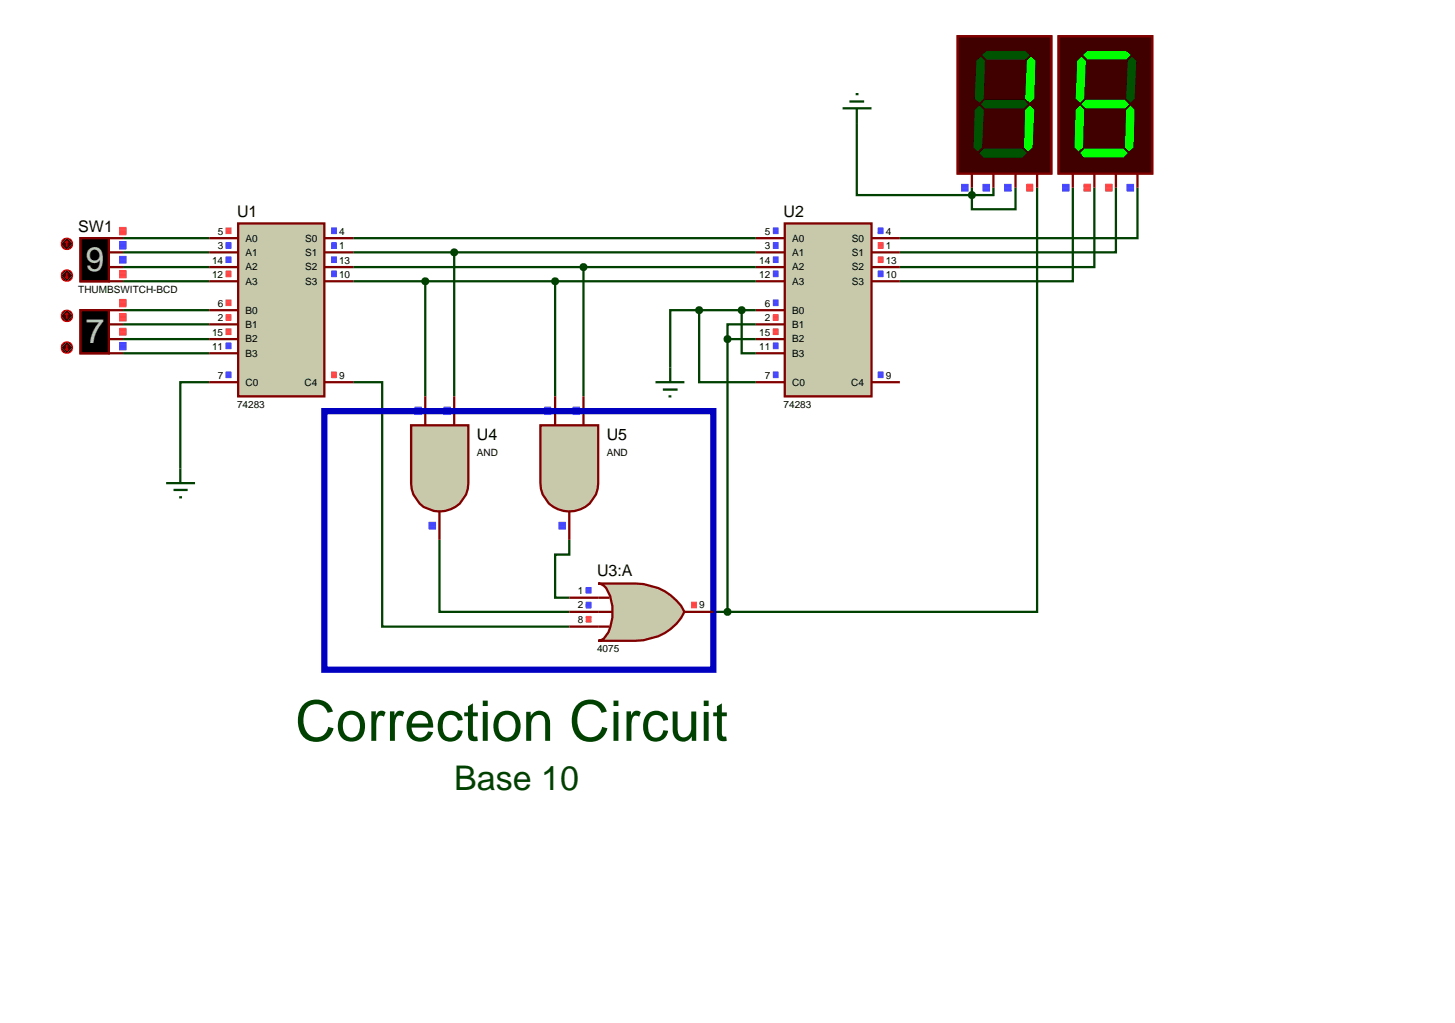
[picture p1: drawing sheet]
<svg xmlns="http://www.w3.org/2000/svg" width="257mm" height="180mm" viewBox="0 0 257 180" stroke-linecap="round" stroke-linejoin="round" font-family="sans-serif">
<g fill="none" stroke="#004000" stroke-width=".4">
<path d="M151.1 21.7v12.7h20.3M171.4 33.1v1.3M175.2 33.1v1.3h-3.8M179.1 33.1v3.8h-7.7v-2.5M182.9 33.1v74.8h-54.6M189.2 33.1v16.5h-30.5M193 33.1v14h-34.3M196.8 33.1v11.4h-38.1M200.6 33.1v8.9h-41.9M21.7 42h15.2M21.7 49.6h15.2M21.7 47.1h15.2"/>
<path d="M21.7 44.5h15.2M21.7 59.8h15.2M21.7 57.2h15.2M21.7 54.7h15.2M62.3 42h71M62.3 49.6h71M62.3 47.1h71M62.3 44.5h71M75 49.6v20.3M80.1 44.5v25.4M97.9 49.6v20.3M102.9 47.1v22.8"/>
<path d="M123.3 54.7h-5.1v10.1M123.3 54.7v12.7h10M123.3 54.7h10M128.3 59.8h5M128.3 59.8v48.1M130.8 54.7v7.6h2.5M133.3 57.2h-5v2.6M21.7 62.3h15.2M36.9 67.4h-5.1v15.2M62.3 67.4h5.1v43.1h33M77.5 95.2v12.7h22.9M100.4 95.2v2.6h-2.5v7.6h2.5"/>
<path d="M125.8 107.9h2.5"/>
</g>
<path d="M42 39.4h15.2v30.5h-15.2z" fill="#c8c8aa" stroke="#800000" stroke-width=".4"/>
<g fill="none" stroke="#800000" stroke-width=".4">
<path d="M36.9 42h5.1M36.9 44.5h5.1M36.9 47.1h5.1M36.9 49.6h5.1M36.9 54.7h5.1M36.9 57.2h5.1M36.9 59.8h5.1M57.2 42h5.1M57.2 44.5h5.1M57.2 47.1h5.1M57.2 49.6h5.1M36.9 62.3h5.1"/>
<path d="M36.9 67.4h5.1M57.2 67.4h5.1"/>
</g>
<g fill="none" stroke="#ff4040" stroke-width=".18">
<path d="M39.8 40.2h1M39.8 40.3h1M39.8 40.4h1M39.8 40.5h1M39.8 40.6h1M39.8 40.7h1M39.8 40.8h1M39.8 40.9h1M39.8 41h1M39.8 41.1h1M39.8 41.2h1M39.8 47.8h1"/>
<path d="M39.8 47.9h1M39.8 48h1M39.8 48.1h1M39.8 48.2h1M39.8 48.3h1M39.8 48.4h1M39.8 48.5h1M39.8 48.6h1M39.8 48.7h1M39.8 48.8h1M39.8 52.9h1M39.8 53h1"/>
<path d="M39.8 53.1h1M39.8 53.2h1M39.8 53.3h1M39.8 53.4h1M39.8 53.5h1M39.8 53.6h1M39.8 53.7h1M39.8 53.8h1M39.8 53.9h1M39.8 55.5h1M39.8 55.6h1M39.8 55.7h1"/>
<path d="M39.8 55.8h1M39.8 55.9h1M39.8 56h1M39.8 56.1h1M39.8 56.2h1M39.8 56.3h1M39.8 56.4h1M39.8 56.5h1M39.8 58h1M39.8 58.1h1M39.8 58.2h1M39.8 58.3h1"/>
<path d="M39.8 58.4h1M39.8 58.5h1M39.8 58.6h1M39.8 58.7h1M39.8 58.8h1M39.8 58.9h1M39.8 59h1M58.4 65.6h1M58.4 65.7h1M58.4 65.8h1M58.4 65.9h1M58.4 66h1"/>
<path d="M58.4 66.1h1M58.4 66.2h1M58.4 66.3h1M58.4 66.4h1M58.4 66.5h1M58.4 66.6h1"/>
</g>
<g fill="none" stroke="#4040ff" stroke-width=".18">
<path d="M39.8 42.8h1M39.8 42.9h1M39.8 43h1M39.8 43.1h1M39.8 43.2h1M39.8 43.3h1M39.8 43.4h1M39.8 43.5h1M39.8 43.6h1M39.8 43.7h1M39.8 43.8h1M39.8 45.3h1"/>
<path d="M39.8 45.4h1M39.8 45.5h1M39.8 45.6h1M39.8 45.7h1M39.8 45.8h1M39.8 45.9h1M39.8 46h1M39.8 46.1h1M39.8 46.2h1M39.8 46.3h1M58.4 42.8h1M58.4 42.9h1"/>
<path d="M58.4 43h1M58.4 43.1h1M58.4 43.2h1M58.4 43.3h1M58.4 43.4h1M58.4 43.5h1M58.4 43.6h1M58.4 43.7h1M58.4 43.8h1M58.4 45.3h1M58.4 45.4h1M58.4 45.5h1"/>
<path d="M58.4 45.6h1M58.4 45.7h1M58.4 45.8h1M58.4 45.9h1M58.4 46h1M58.4 46.1h1M58.4 46.2h1M58.4 46.3h1M58.4 40.2h1M58.4 40.3h1M58.4 40.4h1M58.4 40.5h1"/>
<path d="M58.4 40.6h1M58.4 40.7h1M58.4 40.8h1M58.4 40.9h1M58.4 41h1M58.4 41.1h1M58.4 41.2h1M58.4 47.8h1M58.4 47.9h1M58.4 48h1M58.4 48.1h1M58.4 48.2h1"/>
<path d="M58.4 48.3h1M58.4 48.4h1M58.4 48.5h1M58.4 48.6h1M58.4 48.7h1M58.4 48.8h1M39.8 60.5h1M39.8 60.6h1M39.8 60.7h1M39.8 60.8h1M39.8 60.9h1M39.8 61h1"/>
<path d="M39.8 61.1h1M39.8 61.2h1M39.8 61.3h1M39.8 61.4h1M39.8 61.5h1M39.8 65.6h1M39.8 65.7h1M39.8 65.8h1M39.8 65.9h1M39.8 66h1M39.8 66.1h1M39.8 66.2h1"/>
<path d="M39.8 66.3h1M39.8 66.4h1M39.8 66.5h1M39.8 66.6h1"/>
</g>
<path d="M138.4 39.4h15.3v30.5h-15.3z" fill="#c8c8aa" stroke="#800000" stroke-width=".4"/>
<g fill="none" stroke="#800000" stroke-width=".4">
<path d="M19.1 42h2.6M19.1 44.5h2.6M19.1 47.1h2.6M19.1 49.6h2.6M133.3 42h5.1M133.3 44.5h5.1M133.3 47.1h5.1M133.3 49.6h5.1M133.3 54.7h5.1M133.3 57.2h5.1M133.3 59.8h5.1M153.7 42h5"/>
<path d="M153.7 44.5h5M153.7 47.1h5M153.7 49.6h5M133.3 62.3h5.1M133.3 67.4h5.1M153.7 67.4h5"/>
</g>
<g fill="none" stroke="#4040ff" stroke-width=".18">
<path d="M136.3 40.2h1M136.3 40.3h1M136.3 40.4h1M136.3 40.5h1M136.3 40.6h1M136.3 40.7h1M136.3 40.8h1M136.3 40.9h1M136.3 41h1M136.3 41.1h1M136.3 41.2h1M136.3 42.8h1"/>
<path d="M136.3 42.9h1M136.3 43h1M136.3 43.1h1M136.3 43.2h1M136.3 43.3h1M136.3 43.4h1M136.3 43.5h1M136.3 43.6h1M136.3 43.7h1M136.3 43.8h1M136.3 45.3h1M136.3 45.4h1"/>
<path d="M136.3 45.5h1M136.3 45.6h1M136.3 45.7h1M136.3 45.8h1M136.3 45.9h1M136.3 46h1M136.3 46.1h1M136.3 46.2h1M136.3 46.3h1M136.3 47.8h1M136.3 47.9h1M136.3 48h1"/>
<path d="M136.3 48.1h1M136.3 48.2h1M136.3 48.3h1M136.3 48.4h1M136.3 48.5h1M136.3 48.6h1M136.3 48.7h1M136.3 48.8h1M136.3 52.9h1M136.3 53h1M136.3 53.1h1M136.3 53.2h1"/>
<path d="M136.3 53.3h1M136.3 53.4h1M136.3 53.5h1M136.3 53.6h1M136.3 53.7h1M136.3 53.8h1M136.3 53.9h1M154.8 40.2h1M154.8 40.3h1M154.8 40.4h1M154.8 40.5h1M154.8 40.6h1"/>
<path d="M154.8 40.7h1M154.8 40.8h1M154.8 40.9h1M154.8 41h1M154.8 41.1h1M154.8 41.2h1M154.8 47.8h1M154.8 47.9h1M154.8 48h1M154.8 48.1h1M154.8 48.2h1M154.8 48.3h1"/>
<path d="M154.8 48.4h1M154.8 48.5h1M154.8 48.6h1M154.8 48.7h1M154.8 48.8h1M136.3 60.5h1M136.3 60.6h1M136.3 60.7h1M136.3 60.8h1M136.3 60.9h1M136.3 61h1M136.3 61.1h1"/>
<path d="M136.3 61.2h1M136.3 61.3h1M136.3 61.4h1M136.3 61.5h1M136.3 65.6h1M136.3 65.7h1M136.3 65.8h1M136.3 65.9h1M136.3 66h1M136.3 66.1h1M136.3 66.2h1M136.3 66.3h1"/>
<path d="M136.3 66.4h1M136.3 66.5h1M136.3 66.6h1M154.8 65.6h1M154.8 65.7h1M154.8 65.8h1M154.8 65.9h1M154.8 66h1M154.8 66.1h1M154.8 66.2h1M154.8 66.3h1M154.8 66.4h1"/>
<path d="M154.8 66.5h1M154.8 66.6h1"/>
</g>
<g fill="none" stroke="#ff4040" stroke-width=".18">
<path d="M136.3 55.5h1M136.3 55.6h1M136.3 55.7h1M136.3 55.8h1M136.3 55.9h1M136.3 56h1M136.3 56.1h1M136.3 56.2h1M136.3 56.3h1M136.3 56.4h1M136.3 56.5h1M136.3 58h1"/>
<path d="M136.3 58.1h1M136.3 58.2h1M136.3 58.3h1M136.3 58.4h1M136.3 58.5h1M136.3 58.6h1M136.3 58.7h1M136.3 58.8h1M136.3 58.9h1M136.3 59h1M154.8 42.8h1M154.8 42.9h1"/>
<path d="M154.8 43h1M154.8 43.1h1M154.8 43.2h1M154.8 43.3h1M154.8 43.4h1M154.8 43.5h1M154.8 43.6h1M154.8 43.7h1M154.8 43.8h1M154.8 45.3h1M154.8 45.4h1M154.8 45.5h1"/>
<path d="M154.8 45.6h1M154.8 45.7h1M154.8 45.8h1M154.8 45.9h1M154.8 46h1M154.8 46.1h1M154.8 46.2h1M154.8 46.3h1"/>
</g>
<path d="M14.2 42h5v7.6h-5z" fill="#000" stroke="#800000" stroke-width=".4"/>
<path d="M11.1 42.3l.7-.3-1 1zM11.8 42a.94 .94 0 0 1 1 1zM12.8 43a.94 .94 0 0 1-1 1zM10.8 43l1 1a.94 .94 0 0 1-1-1z" fill="#400000" stroke="#f00" stroke-width=".2"/>
<path d="M10.8 43l1-1 1 1-1 1z" fill="#400000"/>
<path d="M11.8 42.5l-.3 .3M11.8 42.5l.2 .3M11.8 42.5v1" fill="none" stroke="#f00" stroke-width=".2"/>
<path d="M11.1 47.9l.7-.3-1 1zM11.8 47.6a.94 .94 0 0 1 1 1zM11.8 49.6l1-1a.94 .94 0 0 1-1 1zM10.8 48.6l1 1a.94 .94 0 0 1-1-1z" fill="#400000" stroke="#f00" stroke-width=".2"/>
<path d="M11.8 47.6l1 1-1 1-1-1z" fill="#400000"/>
<path d="M11.5 48.8l.3 .3M11.8 48.1v1M12 48.8l-.2 .3" fill="none" stroke="#f00" stroke-width=".2"/>
<g fill="none" stroke="#ff4040" stroke-width=".18">
<path d="M21 47.7h1.3M21 47.8h1.3M21 47.9h1.3M21 48h1.3M21 48.1h1.3M21 48.2h1.3M21 48.3h1.3M21 48.4h1.3M21 48.5h1.3M21 48.6h1.3M21 48.7h1.3M21 48.8h1.3"/>
<path d="M21 48.9h1.3M21 49h1.3M21 40.1h1.3M21 40.2h1.3M21 40.3h1.3M21 40.4h1.3M21 40.5h1.3M21 40.6h1.3M21 40.7h1.3M21 40.8h1.3M21 40.9h1.3M21 41h1.3"/>
<path d="M21 41.1h1.3M21 41.2h1.3M21 41.3h1.3M21 41.4h1.3"/>
</g>
<g fill="none" stroke="#4040ff" stroke-width=".18">
<path d="M21 45.2h1.3M21 45.3h1.3M21 45.4h1.3M21 45.5h1.3M21 45.6h1.3M21 45.7h1.3M21 45.8h1.3M21 45.9h1.3M21 46h1.3M21 46.1h1.3M21 46.2h1.3M21 46.3h1.3"/>
<path d="M21 46.4h1.3M21 42.6h1.3M21 42.7h1.3M21 42.8h1.3M21 42.9h1.3M21 43h1.3M21 43.1h1.3M21 43.2h1.3M21 43.3h1.3M21 43.4h1.3M21 43.5h1.3M21 43.6h1.3"/>
<path d="M21 43.7h1.3M21 43.8h1.3M21 43.9h1.3"/>
</g>
<path d="M14.2 54.7h5v7.6h-5z" fill="#000" stroke="#800000" stroke-width=".4"/>
<path d="M19.1 59.8h2.6M19.1 57.2h2.6M19.1 54.7h2.6M19.1 62.3h2.6" fill="none" stroke="#800000" stroke-width=".4"/>
<path d="M11.1 55l.7-.3-1 1zM11.8 54.7a.94 .94 0 0 1 1 1zM12.8 55.7a.94 .94 0 0 1-1 1zM10.8 55.7l1 1a.94 .94 0 0 1-1-1z" fill="#400000" stroke="#f00" stroke-width=".2"/>
<path d="M10.8 55.7l1-1 1 1-1 1z" fill="#400000"/>
<path d="M11.8 55.2l-.3 .3M11.8 55.2l.2 .3M11.8 55.2v1" fill="none" stroke="#f00" stroke-width=".2"/>
<path d="M11.1 60.6l.7-.3-1 1zM11.8 60.3a.94 .94 0 0 1 1 1zM11.8 62.3l1-1a.94 .94 0 0 1-1 1zM10.8 61.3l1 1a.94 .94 0 0 1-1-1z" fill="#400000" stroke="#f00" stroke-width=".2"/>
<path d="M11.8 60.3l1 1-1 1-1-1z" fill="#400000"/>
<path d="M11.5 61.5l.3 .3M11.8 60.8v1M12 61.5l-.2 .3" fill="none" stroke="#f00" stroke-width=".2"/>
<g fill="none" stroke="#4040ff" stroke-width=".18">
<path d="M21 60.4h1.3M21 60.5h1.3M21 60.6h1.3M21 60.7h1.3M21 60.8h1.3M21 60.9h1.3M21 61h1.3M21 61.1h1.3M21 61.2h1.3M21 61.3h1.3M21 61.4h1.3M21 61.5h1.3"/>
<path d="M21 61.6h1.3M21 61.7h1.3"/>
</g>
<g fill="none" stroke="#ff4040" stroke-width=".18">
<path d="M21 57.9h1.3M21 58h1.3M21 58.1h1.3M21 58.2h1.3M21 58.3h1.3M21 58.4h1.3M21 58.5h1.3M21 58.6h1.3M21 58.7h1.3M21 58.8h1.3M21 58.9h1.3M21 59h1.3"/>
<path d="M21 59.1h1.3M21 55.3h1.3M21 55.4h1.3M21 55.5h1.3M21 55.6h1.3M21 55.7h1.3M21 55.8h1.3M21 55.9h1.3M21 56h1.3M21 56.1h1.3M21 56.2h1.3M21 56.3h1.3"/>
<path d="M21 56.4h1.3M21 56.5h1.3M21 56.6h1.3M21 52.8h1.3M21 52.9h1.3M21 53h1.3M21 53.1h1.3M21 53.2h1.3M21 53.3h1.3M21 53.4h1.3M21 53.5h1.3M21 53.6h1.3"/>
<path d="M21 53.7h1.3M21 53.8h1.3M21 53.9h1.3M21 54h1.3M21 54.1h1.3"/>
</g>
<path d="M72.5 75h10.1v10.2a5.1 5.1 0 0 1-5 5 5.1 5.1 0 0 1-5.1-5z" fill="#c8c8aa" stroke="#800000" stroke-width=".4"/>
<path d="M75 69.9v5.1M80.1 69.9v5.1M77.5 90.2v5" fill="none" stroke="#800000" stroke-width=".4"/>
<g fill="none" stroke="#4040ff" stroke-width=".18">
<path d="M73.1 71.8h1.3M73.1 71.9h1.3M73.1 72h1.3M73.1 72.1h1.3M73.1 72.2h1.3M73.1 72.3h1.3M73.1 72.4h1.3M73.1 72.5h1.3M73.1 72.6h1.3M73.1 72.7h1.3M73.1 72.8h1.3M73.1 72.9h1.3"/>
<path d="M73.1 73h1.3M73.1 73.1h1.3M78.2 71.8h1.3M78.2 71.9h1.3M78.2 72h1.3M78.2 72.1h1.3M78.2 72.2h1.3M78.2 72.3h1.3M78.2 72.4h1.3M78.2 72.5h1.3M78.2 72.6h1.3M78.2 72.7h1.3"/>
<path d="M78.2 72.8h1.3M78.2 72.9h1.3M78.2 73h1.3M78.2 73.1h1.3M75.6 92.1h1.3M75.6 92.2h1.3M75.6 92.3h1.3M75.6 92.4h1.3M75.6 92.5h1.3M75.6 92.6h1.3M75.6 92.7h1.3M75.6 92.8h1.3"/>
<path d="M75.6 92.9h1.3M75.6 93h1.3M75.6 93.1h1.3M75.6 93.2h1.3M75.6 93.3h1.3"/>
</g>
<path d="M95.3 75h10.2v10.2a5.1 5.1 0 0 1-5.1 5 5.1 5.1 0 0 1-5.1-5z" fill="#c8c8aa" stroke="#800000" stroke-width=".4"/>
<path d="M97.9 69.9v5.1M102.9 69.9v5.1M100.4 90.2v5" fill="none" stroke="#800000" stroke-width=".4"/>
<g fill="none" stroke="#4040ff" stroke-width=".18">
<path d="M96 71.8h1.2M96 71.9h1.2M96 72h1.2M96 72.1h1.2M96 72.2h1.2M96 72.3h1.2M96 72.4h1.2M96 72.5h1.2M96 72.6h1.2M96 72.7h1.2M96 72.8h1.2M96 72.9h1.2"/>
<path d="M96 73h1.2M96 73.1h1.2M101 71.8h1.3M101 71.9h1.3M101 72h1.3M101 72.1h1.3M101 72.2h1.3M101 72.3h1.3M101 72.4h1.3M101 72.5h1.3M101 72.6h1.3M101 72.7h1.3"/>
<path d="M101 72.8h1.3M101 72.9h1.3M101 73h1.3M101 73.1h1.3M98.5 92.1h1.3M98.5 92.2h1.3M98.5 92.3h1.3M98.5 92.4h1.3M98.5 92.5h1.3M98.5 92.6h1.3M98.5 92.7h1.3M98.5 92.8h1.3"/>
<path d="M98.5 92.9h1.3M98.5 93h1.3M98.5 93.1h1.3M98.5 93.2h1.3M98.5 93.3h1.3"/>
</g>
<path d="M74.6 49.3l.4-.2-.5 .5zM75 49.1l.3 .1 .2 .4zM75.5 49.6l-.1 .3-.4 .2zM74.5 49.6l.5 .5-.4-.2z" fill="#004000" stroke="#004000" stroke-width=".4"/>
<path d="M74.5 49.6l.5-.5 .5 .5-.5 .5z" fill="#004000"/>
<path d="M79.8 44.1l.3-.1-.5 .5zM80.1 44l.3 .1 .2 .4zM80.1 45l.5-.5-.2 .4zM79.6 44.5l.5 .5-.4-.2z" fill="#004000" stroke="#004000" stroke-width=".4"/>
<path d="M80.1 44l.5 .5-.5 .5-.5-.5z" fill="#004000"/>
<path d="M97.5 49.3l.4-.2-.5 .5zM97.9 49.1l.3 .1 .2 .4zM98.4 49.6l-.1 .3-.4 .2zM97.4 49.6l.5 .5-.4-.2z" fill="#004000" stroke="#004000" stroke-width=".4"/>
<path d="M97.4 49.6l.5-.5 .5 .5-.5 .5z" fill="#004000"/>
<path d="M102.6 46.7l.3-.1-.5 .5zM102.9 46.6l.4 .2 .1 .3zM102.9 47.6l.5-.5-.1 .3zM102.4 47.1l.5 .5-.4-.2z" fill="#004000" stroke="#004000" stroke-width=".4"/>
<path d="M102.9 46.6l.5 .5-.5 .5-.5-.5z" fill="#004000"/>
<path d="M57.2 72.5h68.6v45.6h-68.6z" fill="none" stroke="#0000c0" stroke-width="1.1" stroke-linecap="butt"/>
<path d="M186.7 6.4h16.5v24.2h-16.5z" fill="#400000" stroke="#800000" stroke-width=".4"/>
<path d="M191 9.7l.8-.7h6.8l.8 .7-.8 .8h-6.8z" fill="#0f0"/>
<path d="M199.6 10l.8 .7-.3 6.7-.7 .7-.8-.7 .3-6.7z" fill="#005300"/>
<g fill="#0f0">
<path d="M190.7 18.4l.8-.8h6.9l.7 .8-.7 .7h-6.9z"/>
<path d="M190.7 10l.8 .7-.3 6.7-.7 .7-.8-.7 .3-6.7z"/>
<path d="M199.4 18.6l.7 .8-.2 6.6-.8 .7-.7-.7 .2-6.6z"/>
<path d="M191.2 26.2h6.9l.8 .8-.8 .8h-6.9l-.7-.8z"/>
<path d="M189.7 19.4l.8-.8 .7 .8-.2 6.6-.8 .7-.7-.7z"/>
</g>
<path d="M189.2 30.6v2.5M193 30.6v2.5M196.8 30.6v2.5M200.6 30.6v2.5" fill="none" stroke="#800000" stroke-width=".4"/>
<g fill="none" stroke="#4040ff" stroke-width=".18">
<path d="M187.3 32.5h1.3M187.3 32.6h1.3M187.3 32.7h1.3M187.3 32.8h1.3M187.3 32.9h1.3M187.3 33h1.3M187.3 33.1h1.3M187.3 33.2h1.3M187.3 33.3h1.3M187.3 33.4h1.3M187.3 33.5h1.3M187.3 33.6h1.3"/>
<path d="M187.3 33.7h1.3M198.7 32.5h1.3M198.7 32.6h1.3M198.7 32.7h1.3M198.7 32.8h1.3M198.7 32.9h1.3M198.7 33h1.3M198.7 33.1h1.3M198.7 33.2h1.3M198.7 33.3h1.3M198.7 33.4h1.3M198.7 33.5h1.3"/>
<path d="M198.7 33.6h1.3M198.7 33.7h1.3"/>
</g>
<g fill="none" stroke="#ff4040" stroke-width=".18">
<path d="M191.1 32.5h1.3M191.1 32.6h1.3M191.1 32.7h1.3M191.1 32.8h1.3M191.1 32.9h1.3M191.1 33h1.3M191.1 33.1h1.3M191.1 33.2h1.3M191.1 33.3h1.3M191.1 33.4h1.3M191.1 33.5h1.3M191.1 33.6h1.3"/>
<path d="M191.1 33.7h1.3M194.9 32.5h1.3M194.9 32.6h1.3M194.9 32.7h1.3M194.9 32.8h1.3M194.9 32.9h1.3M194.9 33h1.3M194.9 33.1h1.3M194.9 33.2h1.3M194.9 33.3h1.3M194.9 33.4h1.3M194.9 33.5h1.3"/>
<path d="M194.9 33.6h1.3M194.9 33.7h1.3"/>
</g>
<path d="M168.9 6.4h16.5v24.2h-16.5z" fill="#400000" stroke="#800000" stroke-width=".4"/>
<path d="M173.2 9.7l.8-.7h6.8l.8 .7-.8 .8h-6.8z" fill="#005300"/>
<path d="M181.1 10.7l.7-.7 .8 .7-.2 6.7-.8 .7-.8-.7z" fill="#0f0"/>
<g fill="#005300">
<path d="M173.7 17.6h6.9l.7 .8-.7 .7h-6.9l-.7-.7z"/>
<path d="M172.2 10.7l.8-.7 .7 .7-.2 6.7-.8 .7-.8-.7z"/>
</g>
<path d="M181.6 18.6l.8 .8-.3 6.6-.8 .7-.7-.7 .2-6.6z" fill="#0f0"/>
<g fill="#005300">
<path d="M172.7 27l.8-.8h6.8l.8 .8-.8 .8h-6.8z"/>
<path d="M172.7 18.6l.8 .8-.3 6.6-.8 .7-.7-.7 .2-6.6z"/>
</g>
<path d="M171.4 30.6v2.5M175.2 30.6v2.5M179.1 30.6v2.5M182.9 30.6v2.5" fill="none" stroke="#800000" stroke-width=".4"/>
<g fill="none" stroke="#4040ff" stroke-width=".18">
<path d="M169.5 32.5h1.3M169.5 32.6h1.3M169.5 32.7h1.3M169.5 32.8h1.3M169.5 32.9h1.3M169.5 33h1.3M169.5 33.1h1.3M169.5 33.2h1.3M169.5 33.3h1.3M169.5 33.4h1.3M169.5 33.5h1.3M169.5 33.6h1.3"/>
<path d="M169.5 33.7h1.3M173.3 32.5h1.3M173.3 32.6h1.3M173.3 32.7h1.3M173.3 32.8h1.3M173.3 32.9h1.3M173.3 33h1.3M173.3 33.1h1.3M173.3 33.2h1.3M173.3 33.3h1.3M173.3 33.4h1.3M173.3 33.5h1.3"/>
<path d="M173.3 33.6h1.3M173.3 33.7h1.3M177.1 32.5h1.3M177.1 32.6h1.3M177.1 32.7h1.3M177.1 32.8h1.3M177.1 32.9h1.3M177.1 33h1.3M177.1 33.1h1.3M177.1 33.2h1.3M177.1 33.3h1.3M177.1 33.4h1.3"/>
<path d="M177.1 33.5h1.3M177.1 33.6h1.3M177.1 33.7h1.3"/>
</g>
<g fill="none" stroke="#ff4040" stroke-width=".18">
<path d="M181 32.5h1.2M181 32.6h1.2M181 32.7h1.2M181 32.8h1.2M181 32.9h1.2M181 33h1.2M181 33.1h1.2M181 33.2h1.2M181 33.3h1.2M181 33.4h1.2M181 33.5h1.2M181 33.6h1.2"/>
<path d="M181 33.7h1.2"/>
</g>
<path d="M148.6 19.1h5.1M149.8 17.9h2.6M150.9 16.6h.5M151.1 19.1v2.6" fill="none" stroke="#004000" stroke-width=".4"/>
<path d="M171.1 34l.3-.1-.5 .5zM171.4 33.9l.3 .1 .2 .4zM171.4 34.9l.5-.5-.2 .4zM170.9 34.4l.5 .5-.4-.2z" fill="#004000" stroke="#004000" stroke-width=".4"/>
<path d="M171.4 33.9l.5 .5-.5 .5-.5-.5z" fill="#004000"/>
<path d="M115.6 67.4h5.1M116.9 68.7h2.6M117.9 69.9h.5M118.2 64.8v2.6" fill="none" stroke="#004000" stroke-width=".4"/>
<path d="M105.5 102.9h6.6a9.5 9.5 0 0 1 8.6 5 9.3 9.3 0 0 1-8.6 5.1h-6.6l.5-.1a4.8 4.8 0 0 0 2-4 6.8 6.8 0 0 0-1.5-5.6l-.5-.3z" fill="#c8c8aa" stroke="#800000" stroke-width=".4"/>
<path d="M100.4 105.4h7.1M100.4 107.9h7.6M100.4 110.5h7.1M120.7 107.9h5.1" fill="none" stroke="#800000" stroke-width=".4"/>
<g fill="none" stroke="#ff4040" stroke-width=".18">
<path d="M103.3 108.7h1M103.3 108.8h1M103.3 108.9h1M103.3 109h1M103.3 109.1h1M103.3 109.2h1M103.3 109.3h1M103.3 109.4h1M103.3 109.5h1M103.3 109.6h1M103.3 109.7h1M121.9 106.2h1"/>
<path d="M121.9 106.3h1M121.9 106.4h1M121.9 106.5h1M121.9 106.6h1M121.9 106.7h1M121.9 106.8h1M121.9 106.9h1M121.9 107h1M121.9 107.1h1M121.9 107.2h1"/>
</g>
<g fill="none" stroke="#4040ff" stroke-width=".18">
<path d="M103.3 103.6h1M103.3 103.7h1M103.3 103.8h1M103.3 103.9h1M103.3 104h1M103.3 104.1h1M103.3 104.2h1M103.3 104.3h1M103.3 104.4h1M103.3 104.5h1M103.3 104.6h1M103.3 106.2h1"/>
<path d="M103.3 106.3h1M103.3 106.4h1M103.3 106.5h1M103.3 106.6h1M103.3 106.7h1M103.3 106.8h1M103.3 106.9h1M103.3 107h1M103.3 107.1h1M103.3 107.2h1"/>
</g>
<path d="M29.3 85.2h5.1M30.6 86.4h2.5M31.6 87.7h.5M31.8 82.6v2.6" fill="none" stroke="#004000" stroke-width=".4"/>
<path d="M128 59.4l.3-.1-.5 .5zM128.3 59.3l.4 .2 .1 .3zM128.8 59.8l-.1 .3-.4 .2zM127.8 59.8l.5 .5-.3-.1z" fill="#004000" stroke="#004000" stroke-width=".4"/>
<path d="M128.3 59.3l.5 .5-.5 .5-.5-.5z" fill="#004000"/>
<path d="M130.4 54.4l.4-.2-.5 .5zM130.8 54.2l.3 .1 .2 .4zM131.3 54.7l-.1 .3-.4 .2zM130.3 54.7l.5 .5-.3-.1z" fill="#004000" stroke="#004000" stroke-width=".4"/>
<path d="M130.3 54.7l.5-.5 .5 .5-.5 .5z" fill="#004000"/>
<path d="M122.9 54.4l.4-.2-.5 .5zM123.3 54.2l.3 .1 .2 .4zM123.8 54.7l-.1 .3-.4 .2zM122.8 54.7l.5 .5-.3-.1z" fill="#004000" stroke="#004000" stroke-width=".4"/>
<path d="M122.8 54.7l.5-.5 .5 .5-.5 .5z" fill="#004000"/>
<path d="M128 107.5l.3-.1-.5 .5zM128.3 107.4l.3 .1 .2 .4zM128.8 107.9l-.1 .3-.4 .2zM127.8 107.9l.5 .5-.4-.2z" fill="#004000" stroke="#004000" stroke-width=".4"/>
<path d="M128.3 107.4l.5 .5-.5 .5-.5-.5z" fill="#004000"/>
<text font-size="9.9" fill="#004000" x="52.1" y="130.6">Correction Circuit</text>
<g font-size="6" fill="#c0c0c0">
<text x="15.1" y="47.8">9</text>
<text x="15.1" y="60.5">7</text>
</g>
<text font-size="6" fill="#004000" x="80.1" y="139.3">Base 10</text>
<g font-size="5.6" fill="#c0c0c0">
<text x="14.6" y="47.6">C</text>
<text x="14.6" y="60.3">C</text>
</g>
<g font-size="2.8">
<text x="13.8" y="40.9">SW1</text>
<text x="41.8" y="38.3">U1</text>
<text x="138.2" y="38.3">U2</text>
<text x="84.1" y="77.6">U4</text>
<text x="107" y="77.6">U5</text>
<text x="105.3" y="101.7">U3:A</text>
</g>
<g font-size="1.8">
<text x="38.4" y="41.4">5</text>
<text x="59.8" y="41.4">4</text>
<text x="134.9" y="41.4">5</text>
<text x="156.2" y="41.4">4</text>
<text x="37.4" y="46.5">14</text>
<text x="38.4" y="43.9">3</text>
<text x="43.3" y="42.6">A0</text>
<text x="43.3" y="45.1">A1</text>
<text x="43.3" y="47.7">A2</text>
<text x="53.8" y="42.6">S0</text>
<text x="53.8" y="45.1">S1</text>
<text x="53.8" y="47.7">S2</text>
<text x="59.8" y="43.9">1</text>
<text x="59.8" y="46.5">13</text>
<text x="133.9" y="46.5">14</text>
<text x="134.9" y="43.9">3</text>
<text x="139.7" y="42.6">A0</text>
<text x="139.7" y="45.1">A1</text>
<text x="139.7" y="47.7">A2</text>
<text x="150.2" y="42.6">S0</text>
<text x="150.2" y="45.1">S1</text>
<text x="150.2" y="47.7">S2</text>
<text x="156.2" y="43.9">1</text>
<text x="156.2" y="46.5">13</text>
<text x="13.8" y="51.6">THUMBSWITCH-BCD</text>
<text x="37.4" y="49">12</text>
<text x="43.3" y="50.2">A3</text>
<text x="53.8" y="50.2">S3</text>
<text x="59.8" y="49">10</text>
<text x="133.9" y="49">12</text>
<text x="139.7" y="50.2">A3</text>
<text x="150.2" y="50.2">S3</text>
<text x="156.2" y="49">10</text>
<text x="37.4" y="59.2">15</text>
<text x="38.4" y="54.1">6</text>
<text x="38.4" y="56.6">2</text>
<text x="43.3" y="55.3">B0</text>
<text x="43.3" y="57.8">B1</text>
<text x="133.9" y="59.2">15</text>
<text x="134.9" y="54.1">6</text>
<text x="134.9" y="56.6">2</text>
<text x="139.7" y="55.3">B0</text>
<text x="139.7" y="57.8">B1</text>
<text x="37.4" y="61.7">11</text>
<text x="43.3" y="60.4">B2</text>
<text x="43.3" y="62.9">B3</text>
<text x="133.9" y="61.7">11</text>
<text x="139.7" y="60.4">B2</text>
<text x="139.7" y="62.9">B3</text>
<text x="38.4" y="66.8">7</text>
<text x="41.8" y="71.9">74283</text>
<text x="43.3" y="68">C0</text>
<text x="53.7" y="68">C4</text>
<text x="59.8" y="66.8">9</text>
<text x="134.9" y="66.8">7</text>
<text x="138.2" y="71.9">74283</text>
<text x="139.7" y="68">C0</text>
<text x="150.1" y="68">C4</text>
<text x="156.2" y="66.8">9</text>
<text x="84.1" y="80.4">AND</text>
<text x="107" y="80.4">AND</text>
<text x="101.9" y="104.8">1</text>
<text x="101.9" y="107.3">2</text>
<text x="123.3" y="107.3">9</text>
<text x="101.9" y="109.9">8</text>
<text x="105.3" y="115">4075</text>
</g>
</svg>
